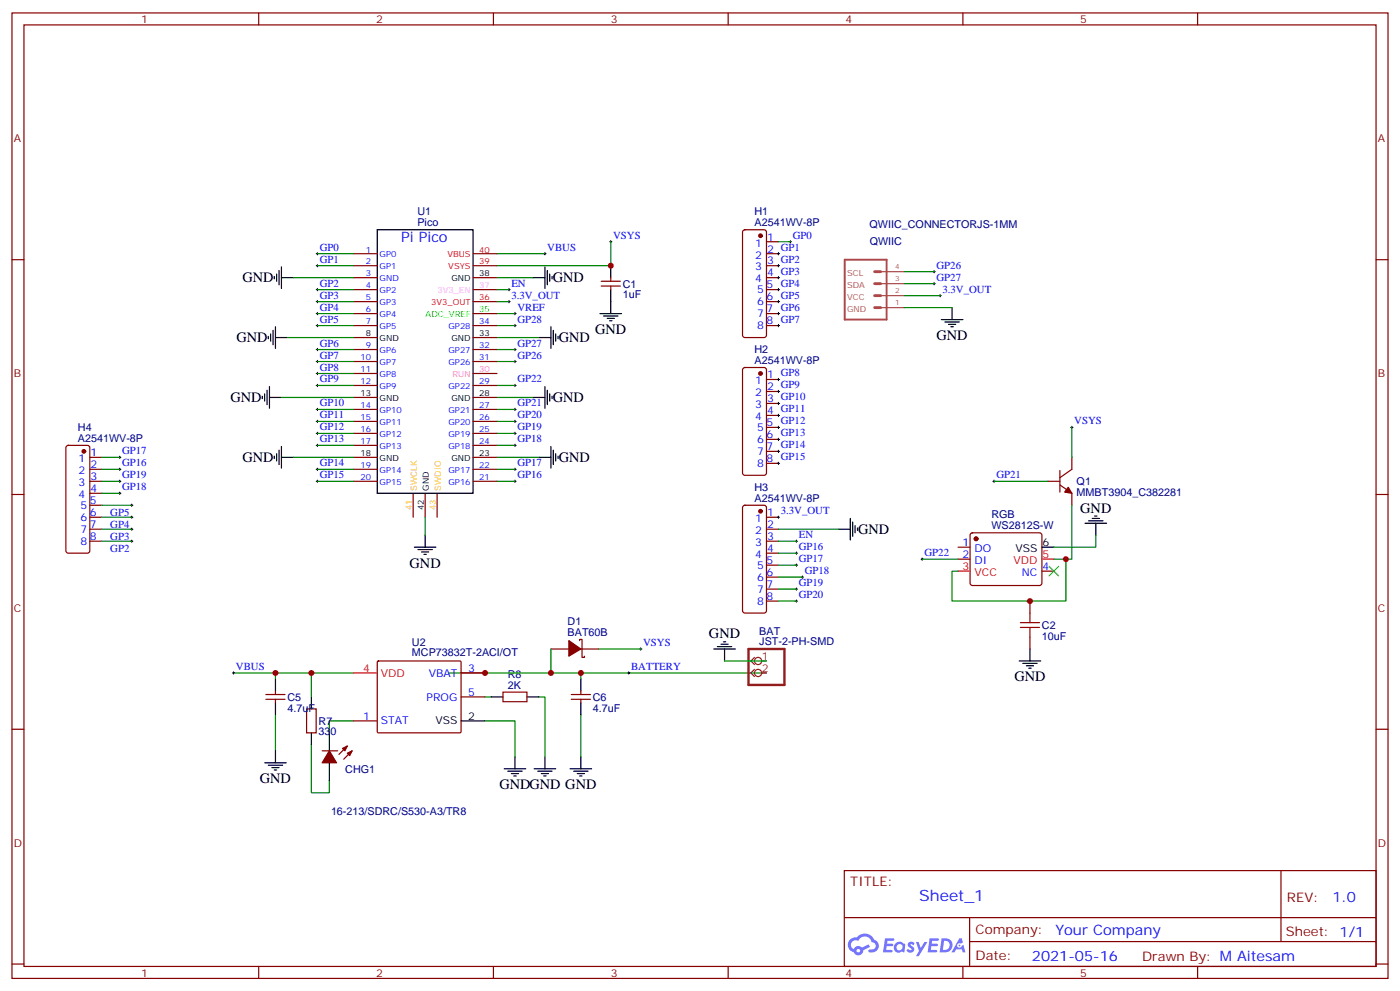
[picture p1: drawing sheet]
<svg xmlns="http://www.w3.org/2000/svg" width="412mm" height="292mm" viewBox="0 0 412 292" stroke-linecap="round" stroke-linejoin="round" font-family="sans-serif">
<g fill="none" stroke="#870000" stroke-width=".35">
<path d="M3.5 3.8h405.4v284.3h-405.4zM7.1 7.3h398.2v277.3h-398.2zM76.2 3.8v3.5M145.3 3.8v3.5M214.5 3.8v3.5M283.6 3.8v3.5M352.8 3.8v3.5M3.5 76.5h3.6M405.3 76.5h3.6M3.5 145.6h3.6M405.3 145.6h3.6M3.5 214.8h3.6"/>
<path d="M405.3 214.8h3.6M248.7 256.4h156.6v28.2h-156.6zM377.3 256.4v20.9M248.7 270.2h156.5M285.6 277.3h119.6M285.6 270.2v14.2M3.5 283.9h3.6M76.2 284.6v3.5M145.3 284.6v3.5M214.5 284.6v3.5M283.6 284.6v3.5M352.8 284.6v3.5"/>
<path d="M405.3 283.9h3.6"/>
</g>
<g fill="#5487ff">
<path d="M267.7 277.6a1.22 1.22 0 0 1 1.7 .2l-.4 .6a.47 .47 0 0 0-.3-.4 .47 .47 0 0 0-.5 .2l.1 .2a1.14 1.14 0 0 1 .8 1.8 1.14 1.14 0 0 1-1.9 0l-.2-.2 .5-.6 .7 .5a.29 .29 0 0 0 .3-.3 .29 .29 0 0 0-.2-.3 1.04 1.04 0 0 1-.6-1.7z"/>
<path d="M260.7 276.3h2.4l.3 .2-.2 .5-1.8 .1-.1 .8h1.5l.3 .4-.3 .4h-1.6l-.2 1.1h1.7l.2 .3-.2 .3-2.6 .1z"/>
<path d="M273.8 276.3h2.4l.3 .2-.1 .5-1.8 .1-.2 .8h1.6l.3 .4-.4 .4h-1.6l-.1 1.1h1.7l.2 .3-.2 .3-2.6 .1z"/>
<path d="M282.6 276.3h.7l.3 1.3-.6 .3a.69 .69 0 0 0-1 .3 .69 .69 0 0 0 .4 .9 .69 .69 0 0 0 .9-.6l.5-.2 .6 2.2h-.8l-.2-.9h-1.8l-.5 .9h-.8z"/>
<path d="M269.8 277.4h.8l.6 1.8 1.1-1.8h.9l-2.6 4.2h-.8l.9-1.5z"/>
<path d="M277.4 276.3l-.6 4.2h1.3a2.11 2.11 0 0 0 2.5-2.1 2.11 2.11 0 0 0-2.5-2.1zM278.1 277.1a1.39 1.39 0 0 1 1.7 1.4 1.39 1.39 0 0 1-1.8 1.3h-.3z"/>
<path d="M263.7 277.9a1.54 1.54 0 0 0-.1 2.2 1.54 1.54 0 0 0 2.2 .1l.6 .3 .3-2.3-.2-.3h-.4a1.49 1.49 0 0 0-2.4 0zM264 278.9a.94 .94 0 0 1 1.8 0 .94 .94 0 0 1-1.8 0z"/>
<path d="M250.4 276.7a2.18 2.18 0 0 0 1.1 3.7 1.44 1.44 0 0 0 1.6 .9 1.44 1.44 0 0 0 1.2-1.4l2-1.1-.5-.7-1.9 1a1.47 1.47 0 0 0-2.4 .4 1.39 1.39 0 0 1-.7-1.9 1.39 1.39 0 0 1 2-.5 2.12 2.12 0 0 1 2.2-1.3 2.12 2.12 0 0 1 1.9 1.7 1.14 1.14 0 0 1 1.1 1.4 1.14 1.14 0 0 1-1.7 .7 .43 .43 0 0 0-.5 .4 .43 .43 0 0 0 .4 .5 1.98 1.98 0 0 0 2.5-1.2 1.98 1.98 0 0 0-1.2-2.6 3.1 3.1 0 0 0-5.3-.6l-.9 .1zM252.3 280a.55 .55 0 0 1 1.1 0 .55 .55 0 0 1-1.1 0z"/>
<circle cx="282.6" cy="278.4" r=".26"/>
</g>
<g fill="none" stroke="#870000" stroke-width=".35">
<path d="M104.1 74.7h7M104.1 78.2h7M139.3 74.7h7.1M139.3 78.2h7.1M219 67.9l.4-.2h5.7l.5 .2 .2 .5v30.3l-.3 .5-.4 .2h-5.7l-.5-.2-.2-.5v-30.3zM225.8 74.7h3.5M225.8 78.2h3.5M225.8 71.2h3.5M104.1 81.8h7M104.1 85.3h7M104.1 88.8h7M104.1 92.4h7"/>
<path d="M104.1 95.9h7M104.1 99.4h7M139.3 81.8h7.1M139.3 85.3h7.1M139.3 88.8h7.1M139.3 92.4h7.1M139.3 95.9h7.1M139.3 99.4h7.1M177.1 84.2h5.6M177.1 82.8h5.6M179.9 81.8v1M179.9 84.2v1.1"/>
<path d="M225.8 81.8h3.5M225.8 85.3h3.5M225.8 88.8h3.5M225.8 92.4h3.5M225.8 95.9h3.5M104.1 102.9h7M104.1 106.5h7M104.1 110h7M104.1 113.5h7M104.1 117.1h7M139.3 102.9h7.1M139.3 106.5h7.1"/>
<path d="M139.3 110h7.1M139.3 113.5h7.1M139.3 117.1h7.1M219 108.4l.4-.2h5.7l.5 .2 .2 .5v30.4l-.3 .5-.4 .2h-5.7l-.5-.3-.2-.4v-30.4zM225.8 111.8h3.5M225.8 115.3h3.5M225.8 118.8h3.5M19.6 131.4l.5-.2h5.7l.5 .2 .2 .5v30.3l-.3 .5-.4 .2h-5.7l-.5-.2-.2-.5v-30.3zM26.5 134.7h3.5M26.5 138.2h3.5M104.1 120.6h7M104.1 124.1h7"/>
<path d="M104.1 127.6h7M104.1 131.2h7M104.1 134.7h7M104.1 138.2h7M139.3 120.6h7.1M139.3 124.1h7.1M139.3 127.6h7.1M139.3 131.2h7.1M139.3 134.7h7.1M139.3 138.2h7.1M225.8 122.3h3.5M225.8 125.9h3.5"/>
<path d="M225.8 129.4h3.5M225.8 132.9h3.5M225.8 136.5h3.5M312.2 138.6v6.3M315.7 134.7v3.5l-3.5 2.5M26.5 141.7h3.5M26.5 152.3h3.5M26.5 155.9h3.5M26.5 159.4h3.5M26.5 145.3h3.5M26.5 148.8h3.5M104.1 141.7h7"/>
<path d="M121.7 145.3v7M125.2 145.3v7M128.8 145.3v7M139.3 141.7h7.1M219 149l.4-.2h5.7l.5 .2 .2 .5v30.3l-.3 .5-.4 .3h-5.7l-.5-.3-.2-.5v-30.3zM225.8 152.3h3.5M225.8 155.9h3.5M225.8 159.4h3.5M286 157.1l.5-.2h19.7l.5 .2 .2 .5v14.4l-.7 .4h-20l-.4-.7v-14.1zM308.7 141.7h3.5M312.2 142.8l3.5 2.5v3.5M225.8 162.9h3.5"/>
<path d="M225.8 166.4h3.5M225.8 170h3.5M225.8 173.5h3.5M225.8 177h3.5M282.2 161.1h3.6M282.2 164.7h3.6M303.4 177v3.6M306.9 168.2h3.5M111.2 194.8l.3-.1h24.1l.2 .3v20.7l-.3 .1h-24.2l-.2-.3zM135.8 198.2h7.1M162.3 191.1h5.3M170.7 188.7v-.4h.7v5.3h.8v-.3"/>
<path d="M171.1 191.1h5.3M303.4 187.6v3.5M78.3 206h5.7M78.3 204.5h5.7M81.1 203.5v1M81.1 206v1M90.3 208.8h2.8v7h-2.8zM102.3 219.7l-2.5 2.5M104.1 212.3h7M135.8 205.2h7.1M148.2 203.8h7v2.9h-7zM168.3 206h5.6"/>
<path d="M168.3 204.5h5.6M171.1 203.5v1M171.1 206v1M94.9 221.1h4.6M103.7 221.1l-2.5 2.5"/>
</g>
<g fill="none" stroke="#000" stroke-width=".35">
<path d="M82.2 79.7v4.2M82.9 78.6v6.3M111.1 67.7h28.2v77.6h-28.2zM160.5 78.6v6.3M161.2 79.7v4.2M179.9 78.2v3.6M79 99.1v.7M79.7 98.4v2.1M80.4 97.3v4.2M80.8 81.4v.7M81.1 99.4h3.6M81.1 96.2v6.4"/>
<path d="M81.5 80.7v2.1M82.9 81.8h3.5M157 81.8h3.5M158.7 99.4h3.6M161.9 80.7v2.1M162.3 96.2v6.4M162.6 81.4v.7M163 97.3v4.2M163.7 98.4v2.1M164.4 99.1v.7M176.7 92.4h6.4M177.8 93.1h4.2"/>
<path d="M178.9 93.8h2.1M179.6 94.5h.7M179.9 85.3v7.1M277.3 94.1h6.3M278.3 94.8h4.3M279.4 95.5h2.1M280.1 96.2h.7M280.5 90.6v3.5M77.3 116.7v.7M78 116v2.1M78.7 114.9v4.3M79.4 117.1h3.5"/>
<path d="M79.4 113.9v6.3M157 117.1h3.5M160.5 113.9v6.3M161.2 114.9v4.3M161.9 116v2.1M162.6 116.7v.7M80.8 134.3v.7M81.5 133.6v2.1M82.2 132.6v4.2M82.9 134.7h3.5M82.9 131.5v6.4M158.7 134.7h3.6"/>
<path d="M162.3 131.5v6.4M163 132.6v4.2M163.7 133.6v2.1M164.4 134.3v.7M125.2 157.6v3.5M246.9 155.9h3.6M250.5 152.7v6.3M251.2 153.7v4.3M251.9 154.8v2.1M252.6 155.5v.7M319.6 154.1h6.4M320.7 153.4h4.2"/>
<path d="M321.7 152.7h2.1M322.4 152h.7M322.8 154.1v3.5M122.1 161.1h6.3M123.1 161.9h4.3M124.2 162.6h2.1M124.9 163.3h.7M306.9 161.1h3.5M81.1 200v3.5M171.1 200v3.5M210.3 191.1h6.3M211.3 190.4h4.2"/>
<path d="M212.4 189.7h2.1M213.1 189h.7M213.4 191.1v3.6M300.2 194.7h6.4M301.3 195.4h4.2M302.3 196.1h2.1M303 196.8h.7M303.4 191.1v3.6M81.1 207v3.5M91.7 205.2v3.6M91.7 215.8v3.6M97 215.8v5.3"/>
<path d="M135.8 212.3h7.1M144.6 205.2h3.6M155.2 205.2h3.5M171.1 207v3.5M78 224.6h6.3M79 225.4h4.3M80.1 226.1h2.1M80.8 226.8h.7M81.1 221.1v3.5M97 224.6v5.3M148.5 226.4h6.4M149.6 227.1h4.2"/>
<path d="M150.6 227.8h2.2M151.3 228.5h.7M151.7 222.9v3.5M157.3 226.4h6.4M158.4 227.1h4.2M159.5 227.8h2.1M160.2 228.5h.7M160.5 222.9v3.5M167.9 226.4h6.4M169 227.1h4.2M170 227.8h2.2M170.7 228.5h.7"/>
<path d="M171.1 222.9v3.5"/>
</g>
<g fill="none" stroke="#008700" stroke-width=".35">
<path d="M93.5 74.7h10.6M93.5 78.2h10.6M146.4 74.7h14.1M179.9 71.2v7h-33.5M229.3 71.2h3.5M84.7 99.4h19.4M86.4 81.8h17.7M93.5 88.8h10.6M93.5 95.9h10.6M93.5 85.3h10.6M93.5 92.4h10.6M146.4 81.8h10.6"/>
<path d="M146.4 99.4h12.3M146.4 88.8h3.5M146.4 95.9h5.3M146.4 85.3h3.5M146.4 92.4h5.3M266.3 83.5h8.9M266.3 80h8.9M266.3 87.1h10.6M266.3 90.6h14.2M82.9 117.1h21.2M93.5 106.5h10.6M93.5 102.9h10.6"/>
<path d="M93.5 113.5h10.6M93.5 110h10.6M146.4 117.1h10.6M146.4 106.5h5.3M146.4 102.9h5.3M146.4 113.5h5.3M30 134.7h5.3M30 138.2h5.3M86.4 134.7h17.7M93.5 120.6h10.6M93.5 127.6h10.6M93.5 131.2h10.6"/>
<path d="M93.5 124.1h10.6M93.5 138.2h10.6M146.4 134.7h12.3M146.4 120.6h5.3M146.4 127.6h5.3M146.4 131.2h5.3M146.4 124.1h5.3M146.4 138.2h5.3M315.7 125.9v8.8M30 141.7h5.3M30 155.9h8.8M30 159.4h8.8"/>
<path d="M30 148.8h8.8M30 152.3h8.8M30 145.3h5.3M93.5 141.7h10.6M125.2 152.3v5.3M146.4 141.7h5.3M229.3 155.9h17.6M229.3 159.4h5.3M292.8 141.7h15.9M315.7 148.8v15.9h-5.3M322.8 157.6v3.5h-12.4M229.3 162.9h5.3"/>
<path d="M229.3 166.4h5.3M229.3 170h7.1M229.3 173.5h5.3M229.3 177h5.3M271.6 164.7h10.6M314 164.7v12.3h-33.5v-8.8h1.7M68.8 198.2h12.3M91.7 198.2v7M104.1 198.2h-23v1.8M132.3 198.2h93.5M162.3 191.1v7.1M171.1 198.2v1.8"/>
<path d="M176.4 191.1h12.3M213.4 194.7h12.4M81.1 210.5v10.6M91.7 219.4v14.1h5.3v-3.6M104.1 212.3h-7.1v3.5M142.9 212.3h8.8v10.6M142.9 205.2h1.7M158.7 205.2h1.8v17.7M171.1 210.5v12.4"/>
</g>
<g fill="none" stroke="#000" stroke-width=".29">
<path d="M93.1 74.7h.7M93.1 78.2h.7M93.5 74.4v.7M93.5 77.9v.7M160.2 74.7h.7M160.5 74.4v.7M179.6 71.2h.7M179.9 70.8v.7M229 74.7h.7M229 78.2h.7M229.3 74.4v.7M229.3 77.9v.7"/>
<path d="M232.5 71.2h.7M232.8 70.8v.7M275.2 79.7v.7M93.1 85.3h.7M93.1 88.8h.7M93.1 92.4h.7M93.1 95.9h.7M93.5 84.9v.8M93.5 88.5v.7M93.5 92v.7M93.5 95.5v.7M149.6 85.3h.7"/>
<path d="M149.6 88.8h.7M149.9 84.9v.8M149.9 88.5v.7M151.3 92.4h.7M151.3 95.9h.7M151.7 92v.7M151.7 95.5v.7M229 85.3h.7M229 88.8h.7M229 92.4h.7M229 95.9h.7M229 81.8h.7"/>
<path d="M229.3 81.4v.7M229.3 84.9v.8M229.3 88.5v.7M229.3 92v.7M229.3 95.5v.7M274.8 80h.7M274.8 83.5h.7M275.2 83.2v.7M276.6 87.1h.7M276.9 86.7v.7M93.1 102.9h.7M93.1 106.5h.7"/>
<path d="M93.1 110h.7M93.1 113.5h.7M93.5 102.6v.7M93.5 106.1v.7M93.5 109.6v.7M93.5 113.2v.7M151.3 102.9h.7M151.3 106.5h.7M151.3 113.5h.7M151.7 102.6v.7M151.7 106.1v.7M151.7 113.2v.7"/>
<path d="M229 111.8h.7M229 115.3h.7M229 118.8h.7M229.3 111.4v.7M229.3 114.9v.7M229.3 118.5v.7M34.9 138.2h.7M34.9 134.7h.7M35.3 134.3v.7M35.3 137.9v.7M93.1 120.6h.7M93.1 124.1h.7"/>
<path d="M93.1 127.6h.7M93.1 131.2h.7M93.1 138.2h.7M93.5 120.2v.7M93.5 123.8v.7M93.5 127.3v.7M93.5 130.8v.7M93.5 137.9v.7M151.3 120.6h.7M151.3 124.1h.7M151.3 127.6h.7M151.3 131.2h.7"/>
<path d="M151.3 138.2h.7M151.7 120.2v.7M151.7 123.8v.7M151.7 127.3v.7M151.7 130.8v.7M151.7 137.9v.7M229 122.3h.7M229 125.9h.7M229 129.4h.7M229 132.9h.7M229 136.5h.7M229.3 122v.7"/>
<path d="M229.3 125.5v.7M229.3 129v.8M229.3 132.6v.7M229.3 136.1v.7M315.4 125.9h.7M315.7 125.5v.7M34.9 141.7h.7M34.9 145.3h.7M35.3 141.4v.7M35.3 144.9v.7M38.5 152.3h.7M38.5 159.4h.7"/>
<path d="M38.5 155.9h.7M38.5 148.8h.7M38.8 148.4v.8M38.8 152v.7M38.8 155.5v.7M38.8 159v.7M93.1 141.7h.7M93.5 141.4v.7M151.3 141.7h.7M151.7 141.4v.7M229 152.3h.7M229.3 152v.7"/>
<path d="M234.2 159.4h.7M234.6 159v.7M292.5 141.7h.7M292.8 141.4v.7M234.2 162.9h.7M234.2 166.4h.7M234.2 173.5h.7M234.2 177h.7M234.6 162.6v.7M234.6 166.1v.7M234.6 173.1v.7M234.6 176.7v.7"/>
<path d="M236 170h.7M236.4 169.6v.7M271.3 164.7h.7M271.6 164.3v.7M68.4 198.2h.7M68.8 197.8v.7M184.9 198.2h.7M185.2 197.8v.7M188.4 191.1h.7M188.7 190.8v.7"/>
</g>
<g fill="#870000" stroke="#870000" stroke-width=".35">
<path d="M97 221.1l2.1 3.5h-4.2z"/>
<path d="M100.9 220.4l1.4-.7-.7 1.4z"/>
<path d="M102.3 221.8l1.4-.7-.7 1.4z"/>
<path d="M167.6 188.7l3.5 2.4-3.5 2.2z"/>
<path d="M314.7 143.5l1 1.8-2.1-.4z"/>
<circle cx="224" cy="69.4" r=".53"/>
<circle cx="224" cy="110" r=".53"/>
<circle cx="224" cy="150.6" r=".53"/>
<circle cx="287.5" cy="158.7" r=".53"/>
<circle cx="24.7" cy="132.9" r=".53"/>
</g>
<path d="M248.8 76.5h12.4v17.6h-12.4z" fill="none" stroke="#a64a4a" stroke-width=".56"/>
<path d="M257.6 83.5h1.8M257.6 87.1h1.8M257.6 90.6h1.8M257.6 80h1.8" fill="none" stroke="#a64a4a" stroke-width=".85"/>
<path d="M259.4 90.6h6.9M259.4 87.1h6.9M259.4 83.5h6.9M259.4 80h6.9" fill="none" stroke="#a64a4a" stroke-width=".35"/>
<path d="M282.2 168.2h3.6M306.9 164.7h3.5M104.1 198.2h7" fill="none" stroke="#f00" stroke-width=".35"/>
<g fill="none" stroke="#8c2424" stroke-width=".35">
<path d="M222.2 193.6l-1 1.1 1 1M222.2 197.1l-1 1.1 1 1M224.4 194.7h1.4M224.4 198.2h1.4"/>
<circle cx="223.3" cy="198.2" r="1.06"/>
<circle cx="223.3" cy="194.7" r="1.06"/>
</g>
<path d="M220.5 191.1h10.6v10.6h-10.6z" fill="none" stroke="#8c2424" stroke-width=".71"/>
<path d="M309 166.8l2.9 2.8M311.9 166.8l-2.9 2.8" fill="none" stroke="#3c3" stroke-width=".35"/>
<path d="M300.6 184.8h5.6M300.6 183.4h5.6M303.4 180.6v2.8M303.4 184.8v2.8" fill="none" stroke="#a10000" stroke-width=".35"/>
<g fill="#c00">
<circle cx="179.9" cy="78.2" r=".88"/>
<circle cx="91.7" cy="198.2" r=".88"/>
<circle cx="81.1" cy="198.2" r=".88"/>
<circle cx="162.3" cy="198.2" r=".88"/>
<circle cx="171.1" cy="198.2" r=".88"/>
<circle cx="142.9" cy="198.2" r=".88"/>
<circle cx="314" cy="164.7" r=".88"/>
<circle cx="303.4" cy="177" r=".88"/>
</g>
<text font-size="4.6" fill="#00f" x="270.8" y="265.4">Sheet_1</text>
<g font-size="4.2" fill="#00f">
<text x="118.2" y="71.2">Pi Pico</text>
<text x="392.5" y="265.7">1.0</text>
<text x="310.9" y="275.2">Your Company</text>
<text x="304" y="283">2021-05-16</text>
</g>
<g font-size="4.2">
<text x="71.4" y="83.2">GND</text>
<text x="162.8" y="83.2">GND</text>
<text x="69.7" y="100.8">GND</text>
<text x="164.6" y="100.8">GND</text>
<text x="175.3" y="98.4">GND</text>
<text x="275.9" y="100.2">GND</text>
<text x="67.9" y="118.5">GND</text>
<text x="162.8" y="118.5">GND</text>
<text x="71.4" y="136.1">GND</text>
<text x="164.6" y="136.1">GND</text>
<text x="318.2" y="151">GND</text>
<text x="252.8" y="157.3">GND</text>
<text x="120.7" y="167.2">GND</text>
<text x="208.8" y="187.9">GND</text>
<text x="298.8" y="200.7">GND</text>
<text x="76.6" y="230.7">GND</text>
<text x="147.1" y="232.5">GNDGND GND</text>
</g>
<g font-size="3.9" fill="#800">
<text x="250.5" y="261">TITLE:</text>
<text x="379.1" y="265.7">REV:</text>
<text x="287.4" y="275.2">Company:</text>
<text x="378.7" y="275.8">Sheet: 1/1</text>
<text x="287.4" y="282.9">Date:</text>
<text x="336.4" y="282.9">Drawn By: M Aitesam</text>
</g>
<g font-size="3.2" fill="#800">
<text x="41.6" y="6.8">1</text>
<text x="110.8" y="6.8">2</text>
<text x="179.9" y="6.8">3</text>
<text x="249.1" y="6.8">4</text>
<text x="318.2" y="6.8">5</text>
<text x="4.1" y="41.9">A</text>
<text x="405.9" y="41.9">A</text>
<text x="4.1" y="111.1">B</text>
<text x="405.9" y="111.1">B</text>
<text x="4.1" y="180.2">C</text>
<text x="405.9" y="180.2">C</text>
<text x="4.1" y="249.3">D</text>
<text x="405.9" y="249.3">D</text>
<text x="41.6" y="287.6">1</text>
<text x="110.8" y="287.6">2</text>
<text x="179.9" y="287.6">3</text>
<text x="249.1" y="287.6">4</text>
<text x="318.2" y="287.6">5</text>
</g>
<g font-size="3.2" fill="#000080">
<text x="123" y="63.3">U1</text>
<text x="222.3" y="63.4">H1</text>
<text x="123" y="66.6">Pico</text>
<text x="222.3" y="66.6">A2541WV-8P</text>
<text x="256.1" y="67">QWIIC_CONNECTORJS-1MM</text>
<text x="256.2" y="72.2">QWIIC</text>
<text x="183.4" y="87.9">1uF</text>
<text x="183.4" y="84.7">C1</text>
<text x="222.3" y="107.2">A2541WV-8P</text>
<text x="222.3" y="104">H2</text>
<text x="22.9" y="130.1">A2541WV-8P</text>
<text x="22.9" y="126.9">H4</text>
<text x="317.2" y="142.9">Q1</text>
<text x="222.3" y="147.7">A2541WV-8P</text>
<text x="222.3" y="144.6">H3</text>
<text x="317.1" y="146.1">MMBT3904_C382281</text>
<text x="292" y="155.9">WS2812S-W</text>
<text x="292" y="152.5">RGB</text>
<text x="167.2" y="184.1">D1</text>
<text x="306.9" y="185.2">C2</text>
<text x="121.3" y="190.2">U2</text>
<text x="167.2" y="187.3">BAT60B</text>
<text x="223.7" y="190.1">JST-2-PH-SMD</text>
<text x="223.7" y="186.9">BAT</text>
<text x="306.9" y="188.4">10uF</text>
<text x="121.3" y="193.3">MCP73832T-2ACI/OT</text>
<text x="149.6" y="202.8">2K</text>
<text x="149.6" y="199.6">R8</text>
<text x="84.7" y="209.6">4.7uF</text>
<text x="84.7" y="206.4">C5</text>
<text x="174.6" y="209.5">4.7uF</text>
<text x="174.6" y="206.4">C6</text>
<text x="93.8" y="213.4">R7</text>
<text x="93.8" y="216.6">330</text>
<text x="101.7" y="227.5">CHG1</text>
<text x="97.5" y="239.9">16-213/SDRC/S530-A3/TR8</text>
</g>
<g font-size="3.2" fill="#00f">
<text x="180.6" y="70.3">VSYS</text>
<text x="226" y="70.8">1</text>
<text x="233.5" y="70.3">GP0</text>
<text x="94.2" y="73.8">GP0</text>
<text x="94.2" y="77.4">GP1</text>
<text x="161.2" y="73.8">VBUS</text>
<text x="222.5" y="72.6">1</text>
<text x="222.5" y="76.1">2</text>
<text x="226" y="74.4">2 GP1</text>
<text x="226" y="77.9">3 GP2</text>
<text x="222.5" y="79.7">3</text>
<text x="222.5" y="83.2">4</text>
<text x="226" y="81.4">4 GP3</text>
<text x="275.9" y="79.1">GP26</text>
<text x="275.9" y="82.7">GP27</text>
<text x="94.2" y="84.4">GP2</text>
<text x="94.2" y="87.9">GP3</text>
<text x="150.6" y="87.9">3.3V_OUT</text>
<text x="150.6" y="84.4">EN</text>
<text x="223.1" y="86.4">5</text>
<text x="223.1" y="89.9">6</text>
<text x="225.8" y="84.9">5 GP4</text>
<text x="225.8" y="88.5">6 GP5</text>
<text x="277.6" y="86.2">3.3V_OUT</text>
<text x="94.2" y="91.5">GP4</text>
<text x="94.2" y="95">GP5</text>
<text x="152.4" y="95">GP28</text>
<text x="152.4" y="91.5">VREF</text>
<text x="223.1" y="93.4">7</text>
<text x="225.8" y="92">7 GP6</text>
<text x="225.8" y="95.5">8 GP7</text>
<text x="223.1" y="96.9">8</text>
<text x="94.2" y="102.1">GP6</text>
<text x="94.2" y="105.6">GP7</text>
<text x="152.4" y="105.6">GP26</text>
<text x="152.4" y="102.1">GP27</text>
<text x="94.2" y="109.1">GP8</text>
<text x="94.2" y="112.6">GP9</text>
<text x="152.4" y="112.6">GP22</text>
<text x="222.5" y="113.2">1</text>
<text x="226" y="111.4">1 GP8</text>
<text x="94.2" y="119.7">GP10</text>
<text x="152.4" y="119.7">GP21</text>
<text x="222.5" y="116.7">2</text>
<text x="226" y="114.9">2 GP9</text>
<text x="226" y="118.5">3 GP10</text>
<text x="94.2" y="123.2">GP11</text>
<text x="152.4" y="123.2">GP20</text>
<text x="222.5" y="120.2">3</text>
<text x="222.5" y="123.8">4</text>
<text x="225.8" y="125.5">5 GP12</text>
<text x="226" y="122">4 GP11</text>
<text x="316.4" y="125">VSYS</text>
<text x="94.2" y="126.8">GP12</text>
<text x="94.2" y="130.3">GP13</text>
<text x="152.4" y="130.3">GP18</text>
<text x="152.4" y="126.8">GP19</text>
<text x="223.1" y="126.9">5</text>
<text x="223.1" y="130.5">6</text>
<text x="225.8" y="129">6 GP13</text>
<text x="23.1" y="136.1">1</text>
<text x="26.6" y="134.3">1</text>
<text x="26.6" y="137.9">2</text>
<text x="36" y="133.8">GP17</text>
<text x="36" y="137.3">GP16</text>
<text x="94.2" y="137.3">GP14</text>
<text x="152.4" y="137.3">GP17</text>
<text x="223.1" y="134">7</text>
<text x="223.1" y="137.5">8</text>
<text x="225.8" y="132.6">7 GP14</text>
<text x="225.8" y="136.1">8 GP15</text>
<text x="23.1" y="139.6">2</text>
<text x="23.1" y="143.2">3</text>
<text x="26.6" y="141.4">3</text>
<text x="36" y="140.9">GP19</text>
<text x="94.2" y="140.9">GP15</text>
<text x="152.4" y="140.9">GP16</text>
<text x="293.5" y="140.9">GP21</text>
<text x="23.1" y="146.7">4</text>
<text x="23.7" y="149.9">5</text>
<text x="26.5" y="148.4">5</text>
<text x="26.6" y="144.9">4</text>
<text x="36" y="144.4">GP18</text>
<text x="23.7" y="153.4">6</text>
<text x="26.5" y="152">6</text>
<text x="26.5" y="155.5">7</text>
<text x="32.5" y="155.4">GP4</text>
<text x="32.5" y="151.8">GP5</text>
<text x="222.5" y="153.7">1</text>
<text x="226" y="152">1</text>
<text x="226" y="155.5">2</text>
<text x="230" y="151.4">3.3V_OUT</text>
<text x="23.7" y="156.9">7</text>
<text x="23.7" y="160.4">8</text>
<text x="26.5" y="159">8</text>
<text x="32.5" y="158.9">GP3</text>
<text x="222.5" y="157.3">2</text>
<text x="222.5" y="160.8">3</text>
<text x="226" y="159">3</text>
<text x="235.3" y="158.5">EN</text>
<text x="283.6" y="160.8">1</text>
<text x="32.5" y="162.4">GP2</text>
<text x="222.5" y="164.3">4</text>
<text x="223.1" y="167.5">5</text>
<text x="225.8" y="166.1">5</text>
<text x="226" y="162.6">4</text>
<text x="235.3" y="162">GP16</text>
<text x="235.3" y="165.6">GP17</text>
<text x="272.3" y="163.8">GP22</text>
<text x="283.6" y="164.3">2</text>
<text x="287.1" y="162.6">DO</text>
<text x="287.1" y="166.1">DI</text>
<text x="307.1" y="167.9">4</text>
<text x="223.1" y="171">6</text>
<text x="225.8" y="169.6">6</text>
<text x="225.8" y="173.1">7</text>
<text x="235.3" y="172.6">GP19</text>
<text x="237.1" y="169.1">GP18</text>
<text x="301" y="169.6">NC</text>
<text x="223.1" y="174.6">7</text>
<text x="223.1" y="178.1">8</text>
<text x="225.8" y="176.7">8</text>
<text x="235.3" y="176.1">GP20</text>
<text x="189.4" y="190.3">VSYS</text>
<text x="69.5" y="197.3">VBUS</text>
<text x="137.9" y="197.8">3</text>
<text x="185.9" y="197.3">BATTERY</text>
<text x="126.3" y="199.2">VBAT</text>
<text x="125.7" y="206.3">PROG</text>
<text x="137.9" y="204.9">5</text>
<text x="107" y="211.9">1</text>
<text x="112.2" y="213.4">STAT</text>
</g>
<g font-size="3.2">
<text x="307.1" y="160.8">6</text>
<text x="299.1" y="162.6">VSS</text>
<text x="128.3" y="213.4">VSS</text>
<text x="137.9" y="211.9">2</text>
</g>
<g font-size="3.2" fill="#f00">
<text x="283.6" y="167.9">3</text>
<text x="298.6" y="166.1">VDD</text>
<text x="307.1" y="164.3">5</text>
<text x="287.1" y="169.6">VCC</text>
<text x="107" y="197.8">4</text>
<text x="112.2" y="199.2">VDD</text>
</g>
<g font-size="3.2" fill="#8d2323">
<text x="224.4" y="194.3">1</text>
<text x="224.4" y="197.8">2</text>
</g>
<g font-size="2.5" fill="#00f">
<text x="107.8" y="77.9">2</text>
<text x="107.8" y="74.4">1</text>
<text x="111.8" y="75.8">GP0</text>
<text x="107.8" y="81.4">3</text>
<text x="111.8" y="82.8">GND</text>
<text x="111.8" y="79.3">GP1</text>
<text x="107.8" y="88.5">5</text>
<text x="107.8" y="84.9">4</text>
<text x="111.8" y="89.9">GP3</text>
<text x="111.8" y="86.4">GP2</text>
<text x="107.8" y="95.5">7</text>
<text x="107.8" y="92">6</text>
<text x="111.8" y="93.4">GP4</text>
<text x="141.1" y="95.5">34</text>
<text x="111.8" y="96.9">GP5</text>
<text x="132.1" y="96.9">GP28</text>
<text x="106.2" y="106.1">10</text>
<text x="107.8" y="102.6">9</text>
<text x="111.8" y="107.5">GP7</text>
<text x="111.8" y="104">GP6</text>
<text x="132.1" y="104">GP27</text>
<text x="132.1" y="107.5">GP26</text>
<text x="141.1" y="102.6">32</text>
<text x="141.1" y="106.1">31</text>
<text x="106.2" y="113.2">12</text>
<text x="106.2" y="109.6">11</text>
<text x="111.8" y="111.1">GP8</text>
<text x="141.1" y="113.2">29</text>
<text x="111.8" y="114.6">GP9</text>
<text x="132.1" y="114.6">GP22</text>
<text x="106.2" y="123.8">15</text>
<text x="106.2" y="120.2">14</text>
<text x="111.8" y="125.2">GP11</text>
<text x="111.8" y="121.6">GP10</text>
<text x="132.1" y="121.6">GP21</text>
<text x="132.1" y="125.2">GP20</text>
<text x="141.1" y="120.2">27</text>
<text x="141.1" y="123.8">26</text>
<text x="106.2" y="130.8">17</text>
<text x="106.2" y="127.3">16</text>
<text x="111.8" y="128.7">GP12</text>
<text x="132.1" y="128.7">GP19</text>
<text x="141.1" y="127.3">25</text>
<text x="141.1" y="130.8">24</text>
<text x="106.2" y="137.9">19</text>
<text x="111.8" y="132.2">GP13</text>
<text x="132.1" y="132.2">GP18</text>
<text x="141.1" y="137.9">22</text>
<text x="106.2" y="141.4">20</text>
<text x="111.8" y="142.8">GP15</text>
<text x="111.8" y="139.3">GP14</text>
<text x="132.1" y="139.3">GP17</text>
<text x="132.1" y="142.8">GP16</text>
<text x="141.1" y="141.4">21</text>
</g>
<g font-size="2.5" fill="#f00">
<text x="131.8" y="75.8">VBUS</text>
<text x="141.1" y="74.4">40</text>
<text x="141.1" y="77.9">39</text>
<text x="132.1" y="79.3">VSYS</text>
<text x="127" y="89.9">3V3_OUT</text>
<text x="141.1" y="88.5">36</text>
</g>
<g font-size="2.5">
<text x="133" y="82.8">GND</text>
<text x="141.1" y="81.4">38</text>
<text x="107.8" y="99.1">8</text>
<text x="111.8" y="100.5">GND</text>
<text x="133" y="100.5">GND</text>
<text x="141.1" y="99.1">33</text>
<text x="106.2" y="116.7">13</text>
<text x="111.8" y="118.1">GND</text>
<text x="133" y="118.1">GND</text>
<text x="141.1" y="116.7">28</text>
<text x="106.2" y="134.3">18</text>
<text x="111.8" y="135.7">GND</text>
<text x="133" y="135.7">GND</text>
<text x="141.1" y="134.3">23</text>
<text x="126.3" y="144.6" transform="rotate(-90 126.3 144.6)">GND</text>
<text x="124.9" y="150.2" transform="rotate(-90 124.9 150.2)">42</text>
</g>
<g font-size="2.5" fill="#a54b4b">
<text x="249.5" y="81.2">SCL</text>
<text x="249.5" y="84.8">SDA</text>
<text x="249.5" y="88.3">VCC</text>
<text x="249.5" y="91.8">GND</text>
</g>
<g font-size="2.5" fill="#f6f">
<text x="128.8" y="86.4">3V3_EN</text>
<text x="141.1" y="84.9">37</text>
</g>
<g font-size="2.5" fill="#0f0">
<text x="125.4" y="93.4">ADC_VREF</text>
<text x="141.1" y="92">35</text>
</g>
<g font-size="2.5" fill="#f0f">
<text x="133.3" y="111.1">RUN</text>
<text x="141.1" y="109.6">30</text>
</g>
<g font-size="2.5" fill="#f90">
<text x="122.8" y="144.6" transform="rotate(-90 122.8 144.6)">SWCLK</text>
<text x="121.4" y="150.2" transform="rotate(-90 121.4 150.2)">41</text>
</g>
<g font-size="2.5" fill="#fc0">
<text x="129.8" y="144.6" transform="rotate(-90 129.8 144.6)">SWDIO</text>
<text x="128.4" y="150.2" transform="rotate(-90 128.4 150.2)">43</text>
</g>
<g font-size="2.1" fill="#a54b4b">
<text x="263.7" y="82.8">3</text>
<text x="263.7" y="79.3">4</text>
<text x="263.7" y="89.9">1</text>
<text x="263.7" y="86.4">2</text>
</g>
</svg>
